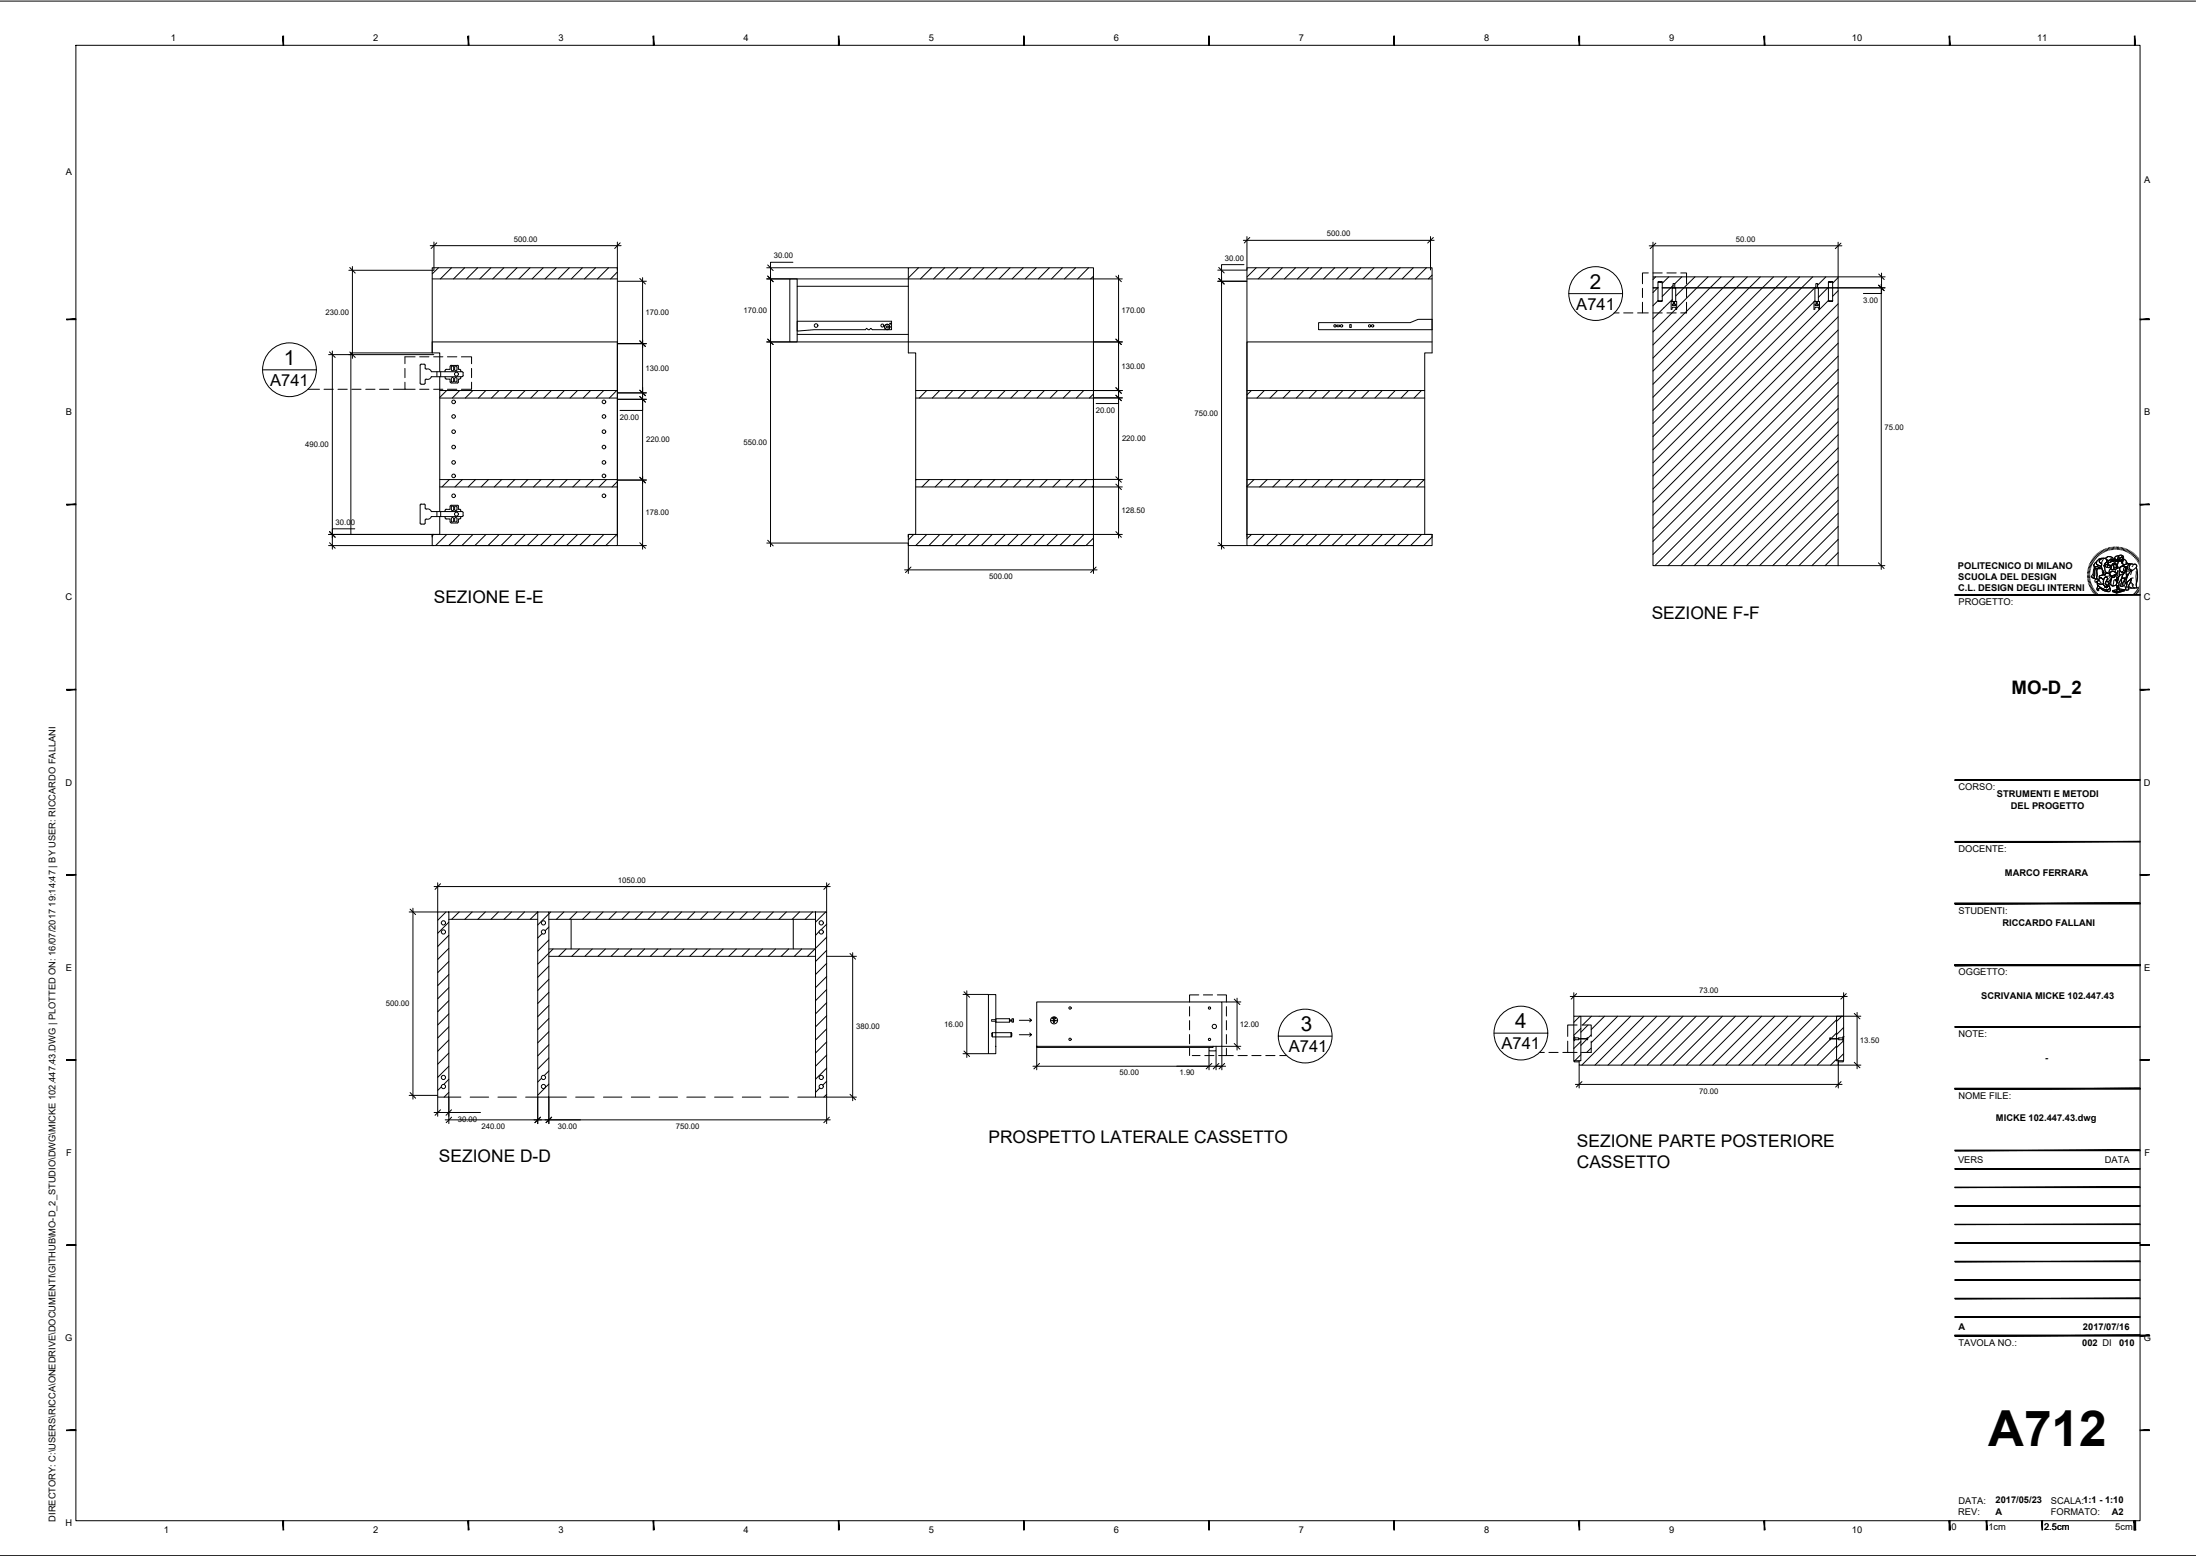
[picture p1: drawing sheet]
<svg xmlns="http://www.w3.org/2000/svg" width="594mm" height="420mm" viewBox="0 0 594 420" stroke-linecap="round" stroke-linejoin="round" font-family="sans-serif">
<!-- layer: trame -->
<g fill="none" stroke="#000" stroke-width=".27">
<path d="M118.4 72.3l-1.7 1.7M121.9 72.3l-3 3M125.5 72.3l-3 3M129 72.3l-3 3M132.5 72.3l-3 3M136.1 72.3l-3 3M139.6 72.3l-3 3M143.1 72.3l-3 3M146.7 72.3l-3 3M150.2 72.3l-3 3M153.8 72.3l-3.1 3M157.3 72.3l-3 3"/>
<path d="M160.8 72.3l-3 3M164.3 72.3l-3 3M166.7 73.4l-1.8 1.9M248 72.3l-2.7 2.8M251.5 72.3l-3 3M255.1 72.3l-3 3M258.6 72.3l-2.9 3M262.2 72.3l-3 3M265.7 72.3l-3 3M269.2 72.3l-3 3M272.8 72.3l-3 3M276.3 72.3l-3 3"/>
<path d="M279.8 72.3l-2.9 3M283.4 72.3l-3 3M286.9 72.3l-3 3M290.4 72.3l-3 3M294 72.3l-3 3M295.3 74.6l-.8 .7M339.2 72.3l-2.5 2.5M342.8 72.3l-3 3M346.3 72.3l-3 3M349.8 72.3l-3 3M353.4 72.3l-3 3M356.9 72.3l-3 3"/>
<path d="M360.4 72.3l-3 3M364 72.3l-3 3M367.5 72.3l-3 3M371.1 72.3l-3.1 3M374.6 72.3l-3 3M378.1 72.3l-3 3M381.6 72.3l-3 3M385.2 72.3l-3 3M386.7 74.3l-1 1M447.1 74.8l-.7 .7M447.7 77.6l-1.3 1.4M450.6 74.8l-1.7 1.7"/>
<path d="M451.8 77.1l-2.9 3M454.2 74.8l-2 1.8M457.7 74.8l-5.2 5.1M461.2 74.8l-14.8 14.8M464.8 74.8l-18.4 18.3M468.3 74.8l-21.9 21.9M471.8 74.8l-25.4 25.4M475.4 74.8l-29 29M478.9 74.8l-32.5 32.5M482.4 74.8l-36 36M486 74.8l-39.6 39.5M489.5 74.8l-43.1 43.1"/>
<path d="M490.3 77.5l-43.9 44M493.1 74.8l-2.3 2.2M493.7 77.6l-2.7 2.7M496.4 75l-1.5 1.5M496.4 78.5l-1.5 1.5M447.7 81.2l-1.3 1.4M451.6 80.9l-5.2 5.2M490.1 81.2l-43.7 43.8M493.7 81.2l-47.3 47.3M496.4 82l-50 50M496.4 85.6l-50 50M496.4 89.1l-50 50"/>
<path d="M496.4 92.7l-50 50M496.4 96.2l-50 50M496.4 99.7l-50 50M120.6 105.5l-1.9 1.8M124.1 105.5l-2 2M127.7 105.5l-2.1 2M131.2 105.5l-2 2M134.7 105.5l-2 2M138.3 105.5l-2 2M141.8 105.5l-2 2M145.3 105.5l-2 2M148.9 105.5l-2 2"/>
<path d="M152.4 105.5l-2 2M156 105.5l-2.1 2M159.5 105.5l-2 2M163 105.5l-2 2M166.5 105.5l-2 2M250.2 105.5l-2 2M253.7 105.5l-1.9 2M257.3 105.5l-2 2M260.8 105.5l-2 2M264.4 105.5l-2 2M267.9 105.5l-2 2M271.4 105.5l-1.9 2"/>
<path d="M275 105.5l-2 2M278.5 105.5l-2 2M282 105.5l-2 2M285.6 105.5l-2 2M289.1 105.5l-2 2M292.7 105.5l-2 2M295.3 106.4l-1.1 1.1M337.9 105.5l-1.2 1.1M341.4 105.5l-2 2M345 105.5l-2.1 2M348.5 105.5l-2 2M352 105.5l-1.9 2"/>
<path d="M355.6 105.5l-2 2M359.1 105.5l-2 2M362.6 105.5l-2 2M366.2 105.5l-2 2M369.7 105.5l-2 2M373.3 105.5l-2 2M376.8 105.5l-2 2M380.3 105.5l-2 2M383.8 105.5l-2 2M496.4 103.3l-49.5 49.4M496.4 106.8l-46 45.9M496.4 110.3l-42.5 42.4"/>
<path d="M496.4 113.9l-38.9 38.8M496.4 117.4l-35.4 35.3M121.3 129.5l-2 2M124.8 129.5l-1.9 2M128.4 129.5l-2 2M131.9 129.5l-2 2M135.5 129.5l-2 2M139 129.5l-2 2M142.5 129.5l-2 2M146.1 129.5l-2 2M149.6 129.5l-2 2M153.2 129.5l-2.1 2"/>
<path d="M156.7 129.5l-2 2M160.2 129.5l-2 2M163.7 129.5l-1.9 2M166.7 130l-1.4 1.5M247.4 129.5l-.1 .1M251 129.5l-2 2M254.5 129.5l-2 2M258 129.5l-2 2M261.6 129.5l-2 2M265.1 129.5l-2 2M268.6 129.5l-1.9 2M272.2 129.5l-2 2"/>
<path d="M275.7 129.5l-2 2M279.2 129.5l-2 2M282.8 129.5l-2 2M286.3 129.5l-2 2M289.9 129.5l-2 2M293.4 129.5l-2 2M295.3 131.1l-.4 .4M338.6 129.5l-1.9 1.9M342.2 129.5l-2.1 2M345.7 129.5l-2 2M349.2 129.5l-2 2M352.8 129.5l-2 2"/>
<path d="M356.3 129.5l-2 2M359.8 129.5l-2 2M363.4 129.5l-2 2M366.9 129.5l-2 2M370.5 129.5l-2.1 2M374 129.5l-2 2M377.5 129.5l-2 2M381 129.5l-1.9 2M384.6 129.5l-2 2M496.4 120.9l-31.8 31.8M496.4 124.5l-28.3 28.2M496.4 128l-24.8 24.7"/>
<path d="M496.4 131.5l-21.3 21.2M496.4 135.1l-17.7 17.6M496.4 138.6l-14.2 14.1M117.1 144.3l-.4 .4M120.6 144.3l-3 3M124.2 144.3l-3 3M127.7 144.3l-3 3M131.2 144.3l-3 3M134.8 144.3l-3 3M138.3 144.3l-3 3M141.9 144.3l-3 3M145.4 144.3l-3 3"/>
<path d="M148.9 144.3l-3 3M152.4 144.3l-3 3M156 144.3l-3 3M159.5 144.3l-3 3M163.1 144.3l-3 3M166.6 144.3l-3 3M246.7 144.3l-1.4 1.5M250.3 144.3l-3 3M253.8 144.3l-3 3M257.3 144.3l-3 3M260.9 144.3l-3 3M264.4 144.3l-3 3"/>
<path d="M267.9 144.3l-2.9 3M271.5 144.3l-3 3M275 144.3l-3 3M278.6 144.3l-3.1 3M282.1 144.3l-3 3M285.6 144.3l-3 3M289.2 144.3l-3 3M292.7 144.3l-3 3M295.3 145.3l-2.1 2M337.9 144.3l-1.2 1.2M341.5 144.3l-3 3M345 144.3l-3 3"/>
<path d="M348.5 144.3l-3 3M352.1 144.3l-3 3M355.6 144.3l-3 3M359.2 144.3l-3 3M362.7 144.3l-3 3M366.2 144.3l-3 3M369.7 144.3l-3 3M373.3 144.3l-3 3M376.8 144.3l-3 3M380.4 144.3l-3 3M383.9 144.3l-3 3M386.7 145l-2.3 2.3"/>
<path d="M496.4 142.2l-10.6 10.5M496.4 145.7l-7.1 7M496.4 149.2l-3.6 3.5M120.4 246.3l-2.2 2.2M121.2 249l-3 3M121.2 252.6l-3 3M121.2 256.1l-3 3M121.2 259.6l-3 3M124 246.3l-2 1.9M127.5 246.3l-2 1.9M131.1 246.3l-2.1 1.9M134.6 246.3l-2 1.9"/>
<path d="M138.1 246.3l-2 1.9M141.6 246.3l-1.9 1.9M145.2 246.3l-2 1.9M146.4 252.1l-1.2 1.2M148.2 250.3l-1 1M148.2 253.8l-3 3M148.7 246.3l-3.5 3.5M149.4 256.2l-4.2 4.2M152.3 246.3l-2.1 1.9M152.9 256.2l-2 2M155.8 246.3l-2 1.9M156.4 256.2l-2 2"/>
<path d="M159.3 246.3l-2 1.9M159.9 256.2l-2 2M162.9 246.3l-2 1.9M163.5 256.2l-2 2M166.4 246.3l-2 1.9M167 256.2l-2 2M169.9 246.3l-2 1.9M170.6 256.2l-2.1 2M173.5 246.3l-2 1.9M174.1 256.2l-2 2M177 246.3l-2 1.9M177.6 256.2l-2 2"/>
<path d="M180.6 246.3l-2 1.9M181.1 256.2l-1.9 2M184.1 246.3l-2 1.9M184.7 256.2l-2 2M187.6 246.3l-2 1.9M188.2 256.2l-2 2M191.1 246.3l-2 1.9M191.8 256.2l-2.1 2M194.7 246.3l-2 1.9M195.3 256.2l-2 2M198.2 246.3l-2 1.9M198.8 256.2l-2 2"/>
<path d="M201.8 246.3l-2 1.9M202.4 256.2l-2 2M205.3 246.3l-2 1.9M205.9 256.2l-2 2M208.8 246.3l-2 1.9M209.4 256.2l-2 2M212.3 246.3l-1.9 1.9M213 256.2l-2.1 2M215.9 246.3l-2 1.9M216.5 256.2l-2 2M219.4 246.3l-2 1.9M220 256.2l-1.9 2"/>
<path d="M221.1 251.6l-.9 1M223 246.3l-2.8 2.7M223.2 249.6l-1.5 1.5M223.2 253.1l-3 3M223.2 256.6l-3 3M121.2 263.1l-3 3M121.2 266.7l-3 3M121.2 270.2l-3 3M121.2 273.8l-3 3M121.2 277.3l-3 3M148.2 260.9l-3 3M148.2 264.5l-3 3"/>
<path d="M148.2 268l-3 3M148.2 271.5l-3 3M148.2 275l-3 3M148.2 278.6l-3 3M223.2 260.1l-3 3M223.2 263.7l-3 3M223.2 267.2l-3 3M223.2 270.8l-3 3M223.2 274.3l-3 3M223.2 277.8l-3 3M426.6 274.4l-1.6 1.7M426.9 277.7l-1.9 1.9"/>
<path d="M428.8 276.8l-1.9 1.9M429.7 279.4l-1 1M429.8 274.4l-2.4 2.4M433.3 274.4l-3.6 3.6M436.8 274.4l-7.1 7.2M440.4 274.4l-13.3 13.2M443.9 274.4l-13.2 13.2M447.4 274.4l-13.2 13.2M451 274.4l-13.2 13.2M454.5 274.4l-13.2 13.2M458 274.4l-13.2 13.2M461.6 274.4l-13.2 13.2"/>
<path d="M465.1 274.4l-13.2 13.2M468.6 274.4l-13.2 13.2M472.2 274.4l-13.2 13.2M475.7 274.4l-13.2 13.2M479.3 274.4l-13.3 13.2M482.8 274.4l-13.2 13.2M486.3 274.4l-13.2 13.2M489.8 274.4l-13.2 13.2M493.4 274.4l-13.2 13.2M495.9 275.4l-12.2 12.2M495.9 278.9l-1.3 1.4M497.4 274.4l-1.5 1.4"/>
<path d="M497.8 277.5l-1.9 1.9M119.2 293.5l-1 .9M121.2 280.8l-3 3M121.2 284.4l-3 3M121.2 287.9l-3 3M121.2 291.4l-1.4 1.5M121.2 295l-1.3 1.2M146.2 291.2l-1 1M147.1 293.9l-1.9 1.8M148.2 282.1l-3 3M148.2 285.7l-3 3M148.2 289.2l-1.3 1.2"/>
<path d="M148.2 292.7l-1 1.1M221.3 293.8l-1.1 1.2M223.2 281.3l-3 3.1M223.2 284.9l-3 3M223.2 288.4l-3 3M223.2 292l-1 1M223.2 295.5l-.7 .7M426.9 284.8l-1.8 1.8M426.9 281.3l-1.9 1.8M427 284.2l-.1 .2M428.5 280.6l-1.6 1.7M429.7 283l-1.2 1.2"/>
<path d="M494.1 280.8l-6.8 6.8M494.3 280.5l-.1 .1M495.9 282.4l-5.1 5.2M495.9 286l-1.6 1.6M497.8 281l-1.9 1.9M497.8 284.5l-1.9 1.9"/>
</g>
<!-- layer: 0 -->
<g fill="none" stroke="#000" stroke-width=".27">
<path d="M0 .3h592.9M94.4 72.2l1.5 1.5M117.9 65.6l-1.5 1.5M167.5 65.6l-1.5 1.5M172.8 75.2l1.5 1.5M207.3 74.5l1.5 1.6M207.3 71.5l1.5 1.6M301.3 74.5l1.5 1.6M329.1 75.2l1.5 1.5M329.1 72.2l1.5 1.5M337.5 64.1l-1.5 1.5M387.1 64.1l-1.6 1.5"/>
<path d="M447.1 65.7l-1.5 1.4M448.9 77.7h46M497.1 65.7l-1.5 1.4M507.2 77l1.6 1.5M507.3 74l1.5 1.5M507.3 77l1.5 1.5M89 95l1.5 1.5M94.4 95l1.5 1.5M172.8 92l1.5 1.6M207.3 91.6l1.5 1.4M301.3 91.6l1.5 1.4M172.8 105.4l1.5 1.4"/>
<path d="M172.8 107.1l1.5 1.5M301.3 104.7l1.5 1.5M301.3 106.7l1.5 1.5M172.8 128.9l1.5 1.5M301.3 128.7l1.5 1.5M301.3 130.7l1.5 1.5M89 143.6l1.5 1.5M89 146.6l1.5 1.4M116.7 144.3v.7M119 147.3h45.4M172.8 146.6l1.5 1.4M207.3 145.9l1.5 1.5"/>
<path d="M245.3 144.3v.7M246 153.1l-1.5 1.5M247.6 147.3h45.4M296 153.1l-1.5 1.5M301.3 143.6l1.5 1.5M329.1 146.6l1.5 1.4M339 147.3h45.4M386.7 144.3v.7M507.2 152l1.6 1.5M119 238.6l-1.5 1.6M223.9 238.6l-1.4 1.6M110.7 245.5l1.5 1.5"/>
<path d="M229.5 257.5l1.5 1.5M260.3 267.8l1.5 1.5M333.3 269.8l1.5 1.5M425.7 268.3l-1.4 1.5M498.6 268.3l-1.5 1.5M500.7 273.6l1.5 1.5M110.7 295l1.5 1.5M119 299.7l-1.5 1.5M121.9 299.7l-1.5 1.5M229.5 295.5l1.5 1.5M260.3 283.8l1.5 1.5M280.7 287.1l-1.5 1.5"/>
<path d="M327.2 287.1l-1.5 1.5M329.1 287.1l-1.5 1.5M330.7 287.1l-1.5 1.5M333.3 281.8l1.5 1.5M427.2 292.1l-1.5 1.4M497.2 292.1l-1.5 1.4M500.7 286.9l1.5 1.4M122 301.7l-1.5 1.4M146 301.7l-1.6 1.4M149 301.7l-1.6 1.4M223.9 301.7l-1.4 1.4M0 420.1h592.9"/>
</g>
<!-- layer: linee sezioni -->
<g fill="none" stroke="#000" stroke-width=".27">
<path d="M116.7 75.3h50M245.3 75.3h50M336.7 75.3h50M448.9 77.7h47.5v-2.9h-50v2.9h1.3h-1.3v75h50v-75h-1.5M245.3 92.3h50v55h-50v-3h50M386.7 92.3h-50v55h50v-3h-50M118.7 105.5h48M118.7 107.5h48M247.3 105.5h48M247.3 107.5h48M336.7 105.5h48M336.7 107.5h48"/>
<path d="M118.7 129.5h48M118.7 131.5h48M247.3 129.5h48M247.3 131.5h48M336.7 129.5h48M336.7 131.5h48M166.7 144.3h-50v3h50v-55h-50v3v-23h50v72.7M245.3 144.3h2v-49h-2v-23h50v72.7M386.7 144.3h-2v-49h2v-23h-50v72.7M118.2 246.3h3v49.9h-3zM121.2 246.3h24M121.2 248.2h24"/>
<path d="M145.2 246.3h3v49.9h-3zM148.2 246.3h72M148.2 248.2h72M148.2 256.2h72M148.2 258.2h72M154.2 248.2v8M214.2 248.2v8M220.2 246.3h3v49.9h-3zM426.9 274.4h69.5M425.1 286.4v.3h1.3M426.4 286.4v1.2h70v-1.2v1.2M426.9 280.5v-6.1h-1.9v12h1.9v-5.9"/>
<path d="M495.9 280.5v-6.1h1.9v12h-1.9v-5.9M497.8 286.4v.3h-1.4"/>
<circle cx="122.5" cy="112.5" r=".49"/>
<circle cx="122.5" cy="108.5" r=".49"/>
<circle cx="122.5" cy="116.6" r=".49"/>
<circle cx="163.1" cy="112.5" r=".49"/>
<circle cx="163.1" cy="116.6" r=".49"/>
<circle cx="163.1" cy="108.5" r=".49"/>
<circle cx="122.5" cy="124.9" r=".49"/>
<circle cx="122.5" cy="128.5" r=".49"/>
<circle cx="122.5" cy="120.7" r=".49"/>
<circle cx="122.5" cy="133.9" r=".49"/>
<circle cx="163.1" cy="120.7" r=".49"/>
<circle cx="163.1" cy="128.5" r=".49"/>
<circle cx="163.1" cy="133.9" r=".49"/>
<circle cx="163.1" cy="124.9" r=".49"/>
<circle cx="119.7" cy="251.7" r=".57"/>
<circle cx="119.7" cy="249.2" r=".57"/>
<circle cx="146.7" cy="249.2" r=".57"/>
<circle cx="146.7" cy="251.7" r=".57"/>
<circle cx="221.8" cy="249.2" r=".57"/>
<circle cx="221.8" cy="251.7" r=".57"/>
<circle cx="119.7" cy="290.9" r=".57"/>
<circle cx="119.7" cy="293.4" r=".57"/>
<circle cx="146.7" cy="293.4" r=".57"/>
<circle cx="146.7" cy="290.9" r=".57"/>
<circle cx="221.8" cy="293.4" r=".57"/>
<circle cx="221.8" cy="290.9" r=".57"/>
</g>
<!-- layer: linee prospetti -->
<g fill="none" stroke="#000" stroke-width=".27">
<path d="M215.3 77.3v-2h-2v17h2v-2M245.3 77.3h-30v13h30M118.7 100.4v-5.1h-24v49h24v-4.8M118.7 101.7v36.4M266.9 268.6h2v15.9h-2zM280 270.6h49.9v11.9h-49.9zM280 282.5v.3h46.5M327.6 282.5v.3h-1.1v1h1.9v-1.3"/>
<circle cx="288.9" cy="272.2" r=".32"/>
<circle cx="326.6" cy="272.2" r=".31"/>
<circle cx="327.9" cy="277.2" r=".58"/>
<circle cx="288.9" cy="280.6" r=".32"/>
<circle cx="326.6" cy="280.7" r=".3"/>
</g>
<!-- layer: dettagli -->
<g fill="none" stroke="#000" stroke-width=".27">
<path d="M447.7 76.2h1.2v5h-1.2zM447.8 76.1l.9-.1-1 .2M448.7 76.1l.2 .1M451.6 77.7h.9v3.7h-.9zM451.8 77.7v-1.1h.4v1.1M490.1 77.7h.9v3.7h-.9zM490.3 77.7v-1.1h.5v1.1M493.7 76.2h1.2v5h-1.2zM493.8 76.1l-.1 .1M493.9 76l.8 .1zM493.9 76.1h.1M494.8 76.1l.1 .1"/>
<path d="M113.5 98.6v4.9M113.7 98.3l1 .1 .1 .2M113.7 98.3l-.2 .3M114.8 98.6v.8M114.8 99.4l.2 .2 .9 .1 .6 .6M120.2 100v.4M120.5 99.7l-.3 .3M121.5 98.9v.8h-1.1M121.8 98.7h1.7M121.9 98.6l-.3 .3M121.9 99.1v.8l.3 .2 .3-.2v-.8M121.9 99.1l.3-.3 .3 .3"/>
<path d="M122.8 99.1v.8l.3 .2 .3-.2v-.8M122.8 99.1l.3-.3 .3 .3M123.5 98.6l.3 .2v.9l.5 .1 .1 .6 .6 .1 .1 1M215.3 86.7h25.4v2.3h-5.2l-.3-.4-.4 .4h-.4l-.4-.4-.3 .4h-13.9l-4.5 .4zM356.1 87.1h24.7l2.1-.9h3.8v2.8h-30.6zM361 87.8h.6M361 88.2h.6M361.1 87.8v.4M361.6 87.8v.4M364.5 87.7h.4M364.5 87.8v.5l.2 .1 .2-.1v-.5M447.7 81.2l.2 .2h.8l-.9-.1"/>
<path d="M448.7 81.3h.1M448.9 81.2l-.1 .1M451.3 81.4h1.5v2.1h-.3v-.5h-1v.5h-.2zM451.6 81.4l.3 .1v.6h.3v-.6l.3-.1M451.9 82.1h-.3v.4h.9v-.4h-.3M489.8 81.4h1.5v2.1h-.2v-.5h-1v.5h-.3zM490.1 81.4l.3 .1v.6h.3v-.6l.3-.1M490.4 82.1h-.3v.4h.9v-.4h-.3M493.7 81.2l.1 .1M493.9 81.3l.8 .1zM493.9 81.3h.1M494.9 81.2l-.1 .1"/>
<path d="M113.5 103.5l.2 .2M113.7 103.8h.8M114.8 103.5l-.3 .2M114.8 102.7v.8M115.1 102.4l-.3 .2M116.5 101.7h7.9M116.5 100.4h7.9M116.5 101.7l-.6 .6-.8 .1M118 100.4v1.3M119 100.4v1.3M120.2 101.7v.4M120.2 102.1l.3 .3h1v.8"/>
<path d="M121.6 103.1l.3 .3M121.8 103.4h1.7M121.9 103v-.8l.3-.3 .3 .3v.8M121.9 102.9l.3 .3 .3-.3M122.8 103v-.8l.3-.3 .3 .3v.8M122.8 102.9l.3 .3 .3-.3M124.8 101.7h-.4v.5l-.6 .2v.8l-.3 .2M125.1 101.4l-.3 .3M113.7 136.1h.8M113.7 136.1l-.2 .3v4.9M114.5 136.1l.3 .3 .1 .9 1 .2 .6 .7M116.5 139.5h7.9"/>
<path d="M116.5 138.1h7.9M116.5 139.5l-.6 .6-.9 .1-.2 .2M118 138.1v1.4M119 138.1v1.4M120.2 137.8v.3M120.2 139.5v.4M120.2 139.9l.3 .2h1v.8M120.5 137.5l-.3 .3M121.5 136.7v.8h-1.1M121.8 136.4l1.9 .1 .1 1h.5l.1 .6 .5 .1 .2 .2M121.9 136.4l-.3 .3M121.9 136.8l.4-.1 .2 .2-.2 .9-.4-.1z"/>
<path d="M121.9 139.9l.4-.1 .2 .2-.2 .9-.4-.2zM122.8 136.8l.4-.1 .2 .2-.2 .9-.4-.1zM122.8 139.9l.4-.1 .2 .2-.2 .9-.4-.2zM124.8 139.5h-.4l-.1 .6h-.5v.8M125.1 139.2l-.3 .3M125.1 138.4v.9M113.5 141.3l.2 .2M114.8 141.3l-.1 .2h-1M114.8 140.5v.8M121.6 140.9l.3 .3M121.8 141.2h1.7M123.8 140.9l-.3 .3"/>
<path d="M267.8 275.6l.1 .2M267.8 279.7l.1 .1M267.8 279.1l.1-.1v.2M267.8 279.3v.2M267.9 275.3l-.1 .2M267.9 279.7l.1 .3M267.9 279.3v.3M268 278.8l-.1 .2M268 279.9l.2 .1M268 275.3h.3M268 275.8h.3M268 279.1v.3"/>
<path d="M268 279.5v.2M268.2 278.8l-.2 .2M268.4 280h.2M268.4 278.8h.2M268.4 275.3h.2M268.4 275.8h.2M268.7 278.8h4.3v1.2h-4.3M268.8 275.3h.1M268.8 275.8h.1M268.9 275.1h3.7v.9h-3.7zM272.6 275.1l.1 .3h.6v.3h-.6l-.1 .3M273 278.8l.1 .1"/>
<path d="M273.1 279.8l.1-.8-.1 1M273.1 278.9v.1M273.3 275.4v-.3h.4v.9h-.4v-.3M278 275l.6 .5h-3.3M278 278.9l.6 .5h-3.3M278.6 275.5l-.6 .4M278.6 279.4l-.6 .4M284.1 275h.1M284.4 275.5h-.4l.4 .1M284.5 275.5v-.5h.2l.1 .5h.4l-.5 .1v.6h-.2v-.6M285 274.9h-.7M285 274.9l-.1 .1"/>
<path d="M285.1 274.9l-.5-.2-.5 .2M425.1 279.9l.2 .6-.2 .5zM497.7 280h.1M497.7 279.9v1.1l-.1-.5zM425.2 280.2h1.1v.6h-1.1M426.3 280.5h2.3M428.6 280.2l.1 .6zM494.1 280.2l.1 .6zM494.2 280.5h2.3M497.6 280.2h-1.1v.6h1.1"/>
<circle cx="220.4" cy="87.9" r=".49"/>
<circle cx="238.3" cy="87.9" r=".4"/>
<circle cx="239.6" cy="88.3" r=".74"/>
<circle cx="239.6" cy="88.3" r=".7"/>
<circle cx="239.6" cy="88.3" r=".28"/>
<circle cx="240.4" cy="87.4" r=".15"/>
<circle cx="360.5" cy="88" r=".32"/>
<circle cx="362.3" cy="88" r=".32"/>
<circle cx="369.8" cy="88" r=".32"/>
<circle cx="370.6" cy="88" r=".32"/>
<circle cx="123.3" cy="101" r=".53"/>
<circle cx="123.3" cy="138.8" r=".53"/>
<circle cx="284.6" cy="275.5" r=".95"/>
</g>
<!-- layer: A-ANNO-SYMB -->
<g fill="none" stroke="#000" stroke-width=".27">
<path d="M423.6 79.3h14.5M443.5 77.9v2.4M445.1 73.7h-1.6v2.9M446.4 73.7h2.5M450.1 73.7h2.5M453.9 73.7h1.5v2.9M455.4 77.9v2.4M70.9 99.9h14.5M109.3 99.5v2.5M112.1 96.4h-2.8v1.8M113.3 96.4h2.5M117.1 96.4h2.5"/>
<path d="M120.8 96.4h2.6M124.6 96.4h2.7v1.8M127.3 99.5v2.5M435.9 84.5h1.3M438.4 84.5h2.5M442.2 84.5h1.3M443.5 81.6v2.9h1.6M446.4 84.5h2.5M450.1 84.5h2.5M455.4 81.6v2.9h-1.5M83.2 105.1h3.1M87.5 105.1h2.5"/>
<path d="M91.3 105.1h2.5M95 105.1h2.5M98.8 105.1h2.5M102.5 105.1h2.5M106.3 105.1h3M109.3 103.2v1.9h2.8M113.3 105.1h2.5M117.1 105.1h2.5M120.8 105.1h2.6M127.3 103.2v1.9h-2.7M321.2 271.8v2.6M321.2 275.6v2.5"/>
<path d="M321.2 279.4v2.5M323.7 268.6h-2.5v2M325 268.6h2.4M328.7 268.6h2.5v2M331.2 271.8v2.6M331.2 275.6v2.5M331.2 279.4v2.5M345.2 279.8h14.5M403.4 279h14.5M425.9 276.8h-2.6v3.1M427.1 276.8h2.6v3.1M321.2 283.1v1.9"/>
<path d="M321.9 285h2.2M325.3 285h2.5M331.2 283.1v1.9h-2.1M331.2 285h1.8M334.3 285h2.5M338 285h2.5M341.8 285h2.5M345.6 285h1.8M415.7 284.2h1.3M418.3 284.2h2.5M422 284.2h1.3M423.3 281.1v3.1h2.6"/>
<path d="M429.7 281.1v3.1h-2.6"/>
<circle cx="430.9" cy="79.3" r="7.3"/>
<circle cx="78.2" cy="99.8" r="7.3"/>
<circle cx="352.4" cy="279.8" r="7.3"/>
<circle cx="410.7" cy="279" r="7.3"/>
</g>
<!-- layer: quote -->
<g fill="none" stroke="#000" stroke-width=".27">
<path d="M94.2 73h22.9M95.2 72v24.8M116.2 66.3h51.5M117.2 65.4v7.5M166.7 65.4v7.5M166.8 75.9h7.7M173.5 75v73.3M207.1 75.3h38.1M207.1 72.3h38.1M208.1 74.3v73.3M214.1 70.8h-6v5.5M295.3 75.3h7.8"/>
<path d="M302 74.3v71M328.8 75.9h7.9M328.8 72.9h7.9M329.9 75v73.3M335.7 64.9h51.6M335.9 71.5h-6v5.5M336.7 63.9v9M386.3 63.9v9M445.3 66.4h52.1M446.4 65.4v9.3M496.4 65.4v9.3M496.4 77.7h12.7"/>
<path d="M496.4 74.8h12.7M508 76.8v77M508.1 73.7v5.5h-4.9M88.7 95.8h28.4M89.7 94.8v50.5M166.8 92.8h7.7M207.1 92.3h38.1M295.3 92.3h7.8M166.8 106.1h7.7M166.8 107.8h7.7M173.5 107.8v3h-6.1M295.3 105.5h7.8"/>
<path d="M295.3 107.4h7.8M302 104.5v4.5h-6M166.8 129.6h7.7M295.3 129.5h7.8M295.3 131.5h7.8M88.7 144.3h28.4M88.7 147.3h28.4M95.8 142.8h-6.1v5.5M166.8 147.3h7.7M207.1 146.6h38.1M244.3 153.9h51.9M245.3 146.7v8.2"/>
<path d="M295.3 146.7v8.2M295.3 144.3h7.8M328.8 147.3h7.9M496.4 152.7h12.6M117.2 239.4h107M118.2 238.4v7.8M223.2 238.4v7.8M110.5 246.3h7.7M111.5 245.2v51.6M223.2 258.2h8.1M230.3 257.3v39.9M260.1 268.5h6.7"/>
<path d="M261.1 267.5v18M330 270.6h5.1M334.1 269.5v14M424 269.1h74.8M425 268.1v6.2M496.5 274.4h6M497.8 268.1v6.2M501.5 273.4v15.2M110.5 295.8h7.7M118.2 296.3v5.1M121.2 296.2h3.3M121.2 296.3v7.1"/>
<path d="M127 296.2h5M134.5 296.2h4.9M141.9 296.2h3.3M145.2 296.3v7.1M148.2 296.2h4.8M148.2 296.3v7.1M155.4 296.2h5M162.9 296.2h5M170.5 296.2h5M178 296.2h5M185.5 296.2h5M193 296.2h5"/>
<path d="M200.4 296.2h5M207.9 296.2h5M215.4 296.2h4.8M223.2 296.3v7.1M223.3 296.2h8M260.1 284.5h6.7M278.9 287.9h52.1M280 282.6v6.3M326.5 283.8v5.1M328.4 283.8v5.1M329.9 282.6v6.3M330 282.5h5.1"/>
<path d="M425.4 292.8h72M426.4 287.7v6.1M496.4 287.7v6.1M496.5 287.6h6M117.2 300.4h12.6M120.2 302.4h26M144.2 302.4h12.6M147.2 302.4h77"/>
</g>
<!-- layer: G-ANNO-LOGO -->
<g fill="none" stroke="#000" stroke-width=".27">
<path d="M563.7 154.6h.6M563.7 154.9l.6 .1M563.7 155.3h.6M563.7 154.2l.7 .1M563.8 153.9l.6 .1M563.9 153.5l.6 .2M564 153.2l.6 .2M564 152.9l.7 .2M564.2 152.5l.6 .3M564.3 152.2l.6 .3M564.3 155.6l-.6 .1M564.3 156h-.6"/>
<path d="M564.4 156.3l-.7 .1M564.4 156.6l-.6 .1M564.5 151.8l.6 .4M564.5 156.9l-.7 .2M564.6 157.2l-.7 .2M564.6 151.6l.6 .3M564.7 157.6l-.7 .2M564.8 157.9l-.6 .2M564.8 151.3l.6 .3M564.9 158.2l-.6 .2M565 151l.6 .3M565.1 158.5l-.6 .3"/>
<path d="M565.2 158.8l-.6 .3M565.2 150.7l.6 .4M565.4 159l-.6 .4M565.4 150.4l.6 .4M565.5 153h.7a.8 .8 0 0 0 1.3-.1l.1 .6h-1a.84 .84 0 0 1-1.1-.5zM565.6 153v.4M565.6 159.3l-.6 .4M565.7 150.1l.5 .5M565.7 153.5l-.3 .5v1.3l-.4 .7 .4 .2M565.7 159.6l-.5 .4M565.9 151.8l.3-.1-.1 .4a.82 .82 0 0 0 1 .7l.3 .1-.6 .3-.4-.2-.5 .1a.49 .49 0 0 1-.5-.4 .49 .49 0 0 1 .3-.6zM565.9 153.5h.5l-.2 .5v2.3l-.8-.2z"/>
<path d="M566 153.5l-.3 .6v1.3l-.3 .7 .7 .2M566 149.9l.4 .4M566 159.8l-.6 .4M566.2 151.7l-.5 .4a.48 .48 0 0 0-.3 .6 .48 .48 0 0 0 .5 .4l.5-.1 .4 .2 .6-.3M566.2 157.1l.2 .4 .4 .2 1.2-.1M566.2 149.6l.5 .5M566.3 153.6l1.3-.1 .6 1.1-.1 .6-.5 .1a.56 .56 0 0 0-.6 .2 .56 .56 0 0 0 0 .7l-.2 .2a.46 .46 0 0 1-.6-.1 .46 .46 0 0 1 0-.6zM566.3 157.4l.8 .3 .9-.1 .1 .4 .4 .4-.1 .2 .2-.2 .2 .4-.1-.6 .3 .4-.1-.4 .4 .1-.3-.4a.45 .45 0 0 1-.5-.2 .45 .45 0 0 1 .1-.5l.2-.3a.53 .53 0 0 1 .5 .6l.4 1a.93 .93 0 0 1-.6 .8 .93 .93 0 0 1-1-.2l-1.6-1zM566.3 157.4l.1 .6 .8 .7 1.9 .8M566.4 153.5l-.2 .4 .1 2.4M566.5 158.1l2 1.2a.84 .84 0 0 0 1.2-.6 .66 .66 0 0 1 0 .9 .66 .66 0 0 1-.9 .1l-1-.4a.7 .7 0 0 0-1.3-.2l.3 .2-.4 .2a.9 .9 0 0 1 .1-1.3zM566.5 149.4l.4 .5"/>
<path d="M566.5 158.1l-.1 .3a.71 .71 0 0 0 .2 1.1v-.2a.49 .49 0 0 1 .5-.5 .49 .49 0 0 1 .5 .4l.9 .4a.99 .99 0 0 0 1.4-.2l-.2-.7M566.7 156.5a.53 .53 0 0 0-.8-.1 .53 .53 0 0 0 .1 .8 .73 .73 0 0 1 .7-.4 .73 .73 0 0 1 .7 .6M566.8 151l1.4-.3a.87 .87 0 0 0-1 .3 .87 .87 0 0 0-.1 .9l.4 .2v.5l-.1 .3-.4-.1a.79 .79 0 0 1-.9-.8l.2-.5zM566.8 149.2l.4 .5M566.8 156.3l.6-.3 .7 .6-.1 1-.9 .1-.8-.3-.1-.3 .6-.3zM566.9 155.5l1.2-.3h.4a.41 .41 0 0 1 .1-.4 .41 .41 0 0 1 .5 0l.5 .1 .2 .3a.91 .91 0 0 1 0 1.5 .57 .57 0 0 1-1 .1l.1-.2a.46 .46 0 0 0 .1-.7 .46 .46 0 0 0-.8 .2l-.2 .5-.6-.6h-.4zM567.1 151.2a1.04 1.04 0 0 1 1-.5 1.04 1.04 0 0 1 .8 .8l-.3 .5a1.03 1.03 0 0 0-.2 1.5 1.19 1.19 0 0 0 .7 1.3h-.1a.44 .44 0 0 0-.5 .5l-.4-.2 .1-.5-.6-.9-.1-1.6h-.2l-.4-.4zM567.1 149l.3 .5M567.3 155.9l.7 .7M567.3 156l-.5 .3v.5M567.4 148.8l.3 .6M567.6 153.5l-2-.1-.2 .3-.2 1.2-.5 .7 .2 .4"/>
<path d="M567.6 148.6l.4 .6M567.7 153.8l.2 1.4M567.9 151.1l-.3 .7-.1 1.3 .7 1.5-.1 .5 .4 .1a.41 .41 0 0 1 .1-.4 .41 .41 0 0 1 .5 0l-.1-.1a.96 .96 0 0 1-.6-1.3 1.3 1.3 0 0 1 .4-1.7 .92 .92 0 0 0-.3-.9 .92 .92 0 0 0-1-.1l-.7 .3-.5 .5-.2 .6a.82 .82 0 0 0 1 .7l.3 .1M568 148.4l.3 .7M568.1 155.2l-.4 .1a.59 .59 0 0 0-.8 .7l.2 .1M568.2 150.7a.87 .87 0 0 0-1 .3 .87 .87 0 0 0-.1 .9l.4 .2M568.2 156.1a.5 .5 0 0 1 .6-.2 .5 .5 0 0 1 .3 .6l-.5 .8a.53 .53 0 0 0 .4 .7l.3 .3-.4-.1 .1 .4-.3-.4 .1 .6-.2-.4-.2 .2v-.3l-.3-.3-.1-1.2zM568.2 156.1a.5 .5 0 0 1 .6-.2 .5 .5 0 0 1 .3 .6h-.2l-.4 1 .8 .8-.4-.1 .1 .4-.3-.4 .1 .6-.2-.4-.2 .2 .1-.2-.4-.4-.1-1.2zM568.3 148.3l.3 .6M568.4 152.2l1-.5-.1 .6-1.1 .5zM568.5 152.6l.8-.2 .2 .1-.4 .3 .2 .4a.58 .58 0 0 1-.8-.6zM568.5 152.6a.58 .58 0 0 0 .8 .6"/>
<path d="M568.6 150.8l.7-.5 .9 .2a.33 .33 0 0 1 .4 .2 .33 .33 0 0 1-.2 .4l-.4-.2-.5 .4-.6-.1M568.6 148.2l.3 .6M568.7 150.6l.6-.3 1.1 .3a.28 .28 0 0 1 .3 .3 .28 .28 0 0 1-.3 .2l-.4-.2-.4 .4h-.4l-.6-.5zM568.9 151.1l.7 .2 .5-.4 .3 .2-.2 .6-.4 .2-.4-.2-.6 .1zM569 148l.2 .7M569.1 154.7l.5 .2 .4 .5a.76 .76 0 0 1-.2 1.3M569.2 157.1l.5 1.4a.76 .76 0 0 1-1 .8M569.2 152.4l.3 .2M569.3 152.6l.7 .1-.2 .1a.38 .38 0 0 1-.2 .5 .38 .38 0 0 1-.5-.2 .38 .38 0 0 1 .2-.5zM569.3 152.1v.2l-1.1 .5M569.3 155.6l-.8 .2M569.3 147.9l.2 .7"/>
<path d="M569.4 151.7l-.4 .5M569.5 155.3l.7 .4M569.6 152.6a.34 .34 0 0 0-.5 .3 .34 .34 0 0 0 .4 .4 .34 .34 0 0 0 .3-.5l.2-.1h-.6M569.6 155.7a.69 .69 0 0 1 .2 1 .69 .69 0 0 1-1 .2M569.6 154.7l.7-.5 1 .3 .1 .3a.26 .26 0 0 1 .2 .4 .26 .26 0 0 1-.5 0l-.3 .1a.54 .54 0 0 1-.6 .4 .54 .54 0 0 1-.4-.5zM569.7 154.9v-.2l.6-.5 1.1 .4a.31 .31 0 0 1 .2 .4 .31 .31 0 0 1-.4 .2l-1.1 .4 .6 .4 .4-.3 .1-.5a.28 .28 0 0 0 .4-.2 .28 .28 0 0 0-.2-.3l-.2-.2-1-.2-.5 .7-.2-.1v-.5l.5-.9 .2 .3h1.1l.2-.3 .3-.1v-.4l.6 .2-.1 .5a.83 .83 0 0 1 0 1.1 .8 .8 0 0 1-.2 1.1l-.5 .2-.2 .5h-.3l.3 .2h.3l-.1 .4 .2-.3-.1 .4a.85 .85 0 0 1-1 .9h-.4l-.7-.6 .5-.8 .1-.9M569.7 157.6l.8 .6M569.7 147.8l.1 .7M569.8 151.6l.1 .1M570 153.5l-.4 .5-.1 .9M570 151.3l.1 .1M570 157v.9"/>
<path d="M570 147.8l.1 .7M570 151.3v.1M570.1 155.6l1.1-.4-.1 .5-.4 .3zM570.1 156.4l-.3 1-.4 .4M570.3 152.4l.3-.3h.6l.6 .9a.26 .26 0 0 1 .1 .4 .26 .26 0 0 1-.4 .1 .26 .26 0 0 1 0-.4l.1-.1-.2-.5a.44 .44 0 0 0-.7-.3 .44 .44 0 0 0 0 .8 .48 .48 0 0 1 0 .8 .48 .48 0 0 1-.7-.5l.2-.1zM570.4 151.5l.7-.2a.26 .26 0 0 1 .3 .3 .26 .26 0 0 1-.3 .2zM570.4 147.7v.7M570.4 151.1l-.2 .6-.4 .2-.4-.2-.6 .1M570.5 159.5l2-.5 1.2 .3-2.1 .6zM570.5 159.5l1.1 .4v.2l-1.1-.3zM570.7 152.3a.76 .76 0 0 1 .8 .3 .76 .76 0 0 1 0 .9l-.2 .3h-.5zM570.7 147.7l.1 .7"/>
<path d="M570.8 151.3l.2-.4 .4 .1 .3 .5-.3 .1M570.8 151h.6l.2 .6h-.2l-.2-.3h-.4zM570.8 156.7l-.3 1.5 1-.2M570.8 155.7l.1 .1M570.9 155.4l.1 .1M570.9 155.7h.1M570.9 155.4v.1M571 152.5h.1M571.1 152.4l-.2 .2M571.1 147.7v.6M571.1 156.6h.3l.2-.5 .5-.2-.5 1.3 .1-.4h-.3zM571.2 151.4l-.5-.1-.3 .2h.3a.36 .36 0 0 0 .4 .3 .36 .36 0 0 0 .3-.4l-.2-.1v.2"/>
<path d="M571.2 153.8v.7M571.2 155.2l-.1 .5a.5 .5 0 0 1-.8 0h-.1M571.3 152.3l.2 .3-.1 .1M571.4 152.5v-.1a.45 .45 0 0 0-.7-.2 .45 .45 0 0 0 0 .8 .47 .47 0 0 1 .2 .6 .47 .47 0 0 1-.6 .1 .47 .47 0 0 1-.2-.6l.3-.8 .7-.2 .5 .4 .2 .5a.25 .25 0 0 1 0 .5 .25 .25 0 0 1-.4-.3M571.5 147.7l-.1 .6M571.5 152.8l-.2 .1M571.5 152.6a.42 .42 0 0 1-.1 .6 .42 .42 0 0 1-.6-.1M571.5 153.5l-.1 .2-.6 .1M571.6 159.9l2.1-.6-.1 .3-2 .5zM571.6 159.9v.2M571.6 151.5l.2-.1 .1 .3-.2 1M571.7 156h.1"/>
<path d="M571.7 156.6l-.1 .6 .2-.3M571.8 153l-.1-.4a.96 .96 0 0 0 .1-1.2l-.2 .1-.4-.5a.47 .47 0 0 1-.1-.6 .47 .47 0 0 1 .6-.2 .28 .28 0 0 1 .4 .1 .28 .28 0 0 1-.2 .4l.1 1 .2-.1v-.5a.42 .42 0 0 0 .3 .4 .42 .42 0 0 0 .5-.2l-.1 .7 .3-.1 .3 .7-1.1 .6M571.8 151v.5M571.8 147.7v.7M571.8 156.4l-.1 .2v-.2M571.8 154.1l-.1 1.3M571.8 153.3l.5 .2M572 158.1l.1 .1 .2 .9-.3-.6-.4 .7zM572 155.2l-.4 .3v.5M572.1 155.9l-.5 .2-.2 .5h-.3l.3 .2h.3M572.1 154.1l-.4 .9M572.1 147.7v.7"/>
<path d="M572.2 150.2l-.3-.1a.8 .8 0 0 0-.9 .8M572.3 150l.4-.1a.99 .99 0 0 1 .6 1.5l-.4 .7 .3-1.3-.2-.4-.2 .2a.72 .72 0 0 0-.6 1l-.2 .1-.1-.9zM572.3 151.1l.2 .4 .5-.2M572.3 150l.4-.1a.99 .99 0 0 1 .6 1.5l-.4 .7 .3-1.2a.31 .31 0 0 0-.1-.4 .31 .31 0 0 0-.4 .1l-.3 .1-.2 .9-.2 .1-.1-.9zM572.4 153.2l.2-.1a1.34 1.34 0 0 1 1.6-.1 .83 .83 0 0 1-.4 1.4l-.2 .2a.5 .5 0 0 1-.8-.2l-.4-.4zM572.4 150.7l.6-.3 .2 .5-.2 .4a.45 .45 0 0 1-.7 0 .45 .45 0 0 1 .1-.6zM572.4 155.2l.9-.1-.7 1.6a1.36 1.36 0 0 0-.4 1.4h-.2l-.3 .6-.2-.9zM572.4 150.9l.2 .1M572.4 155.2l-.9 2.6 .2 .9-.1 .9 .4-1.1 .3 .9-.2-1.4-.4 .7M572.5 151h.1M572.5 151.3l.1 .1M572.5 154.3l-.2 .4v.5l1.1-.1 .4-.6"/>
<path d="M572.5 147.8l-.1 .6M572.6 151.2v.1M572.9 151l.2 .1M572.9 147.8l-.2 .7M572.9 156.2l.7-.1a1.3 1.3 0 0 1-.4 1.3v.3a.35 .35 0 0 1 0 .5 .35 .35 0 0 1-.5 .1 .35 .35 0 0 1 0-.5zM572.9 151.1h.1M573.2 151.9l.3 .6M573.2 147.9l-.2 .6M573.2 154.3v.1M573.2 152.7l1-.4 .9-.1-.7 1zM573.3 155.1l-.7 1.6a1.36 1.36 0 0 0-.4 1.4l-.1 .1M573.4 150.9a1.27 1.27 0 0 1 .9 1.1l.2 .2-.2 .1a.58 .58 0 0 1-1 .1l-.1-.5z"/>
<path d="M573.4 154.3h-.3M573.4 150.9l.6 .4 .3 .6M573.4 154.6h-.1M573.5 148l-.1 .7M573.6 159.3v.3l-2 .5-1.1-.3v-.3l1.1 .4 2-.6a6.1 6.1 0 0 0-3.1 .2M573.7 156.1l-.5 1.6a.35 .35 0 0 1 0 .5 .35 .35 0 0 1-.5 .1 .35 .35 0 0 1 0-.5l.2-1.6M573.9 154.3l.4-.1-.2 1.8-1.2 .2 .3-1.1zM573.9 148.1l-.2 .7M574 154l-.1 .3M574 153l.3 .1 .2 .3M574 151.8l.5 .4M574.1 156.1l-1.2 .1"/>
<path d="M574.1 157.4l-.1 .2 .3 .3M574.2 148.3l-.2 .6M574.3 154.2l-.3 2.3a1.75 1.75 0 0 0-.1 2.1l.1 .1M574.4 157.2l1.1-1-.4 1.3a1.27 1.27 0 0 0-.3 1.7l-.1 .1a.42 .42 0 0 1-.5 .1 .42 .42 0 0 1-.2-.6zM574.4 153.2a1.09 1.09 0 0 1 1-1l.7 .2a.56 .56 0 0 1 .8 .1 .56 .56 0 0 1-.1 .8l-.4 .3a1.09 1.09 0 0 1-1.9-.2M574.5 153.4l-.2 .4-.3 .2a.8 .8 0 0 1-.8 .6 .8 .8 0 0 1-.8-.6 .86 .86 0 0 1 .9-1.2l.7 .4 .1 .3-.4 .5a.28 .28 0 0 1-.3-.2 .28 .28 0 0 1 .1-.3l.2-.4-.7-.1-.5 .3-.1 .5M574.5 155v.5M574.5 148.4l-.2 .6M574.9 148.5l-.4 .6M574.9 154.1l-.9 .1M575 158.4l.6 .4M575.2 152.2l-1.1 .1-.9 .5"/>
<path d="M575.2 148.7l-.4 .6M575.4 157.1l.8 .9M575.4 154.1a7.6 7.6 0 0 0-1.4 3.5l1.5-1.4 .5-.1M575.4 152.2l.7 .2a.56 .56 0 0 1 .7 .1 .56 .56 0 0 1 0 .7l.4 1.6a5.7 5.7 0 0 1-.4 3l.3 1h-1.7a.49 .49 0 0 1-.7-.2 .49 .49 0 0 1 .2-.7l.5-1.1 .1-.6-1.5 1.3a5.8 5.8 0 0 1 1.5-3.4l.4-.1a.94 .94 0 0 1-1-.7 .94 .94 0 0 1 .5-1.1zM575.4 152.3a.92 .92 0 0 0-.4 1 .92 .92 0 0 0 .9 .7M575.5 148.9l-.4 .6M575.5 156.2l-.4 1.3a1.45 1.45 0 0 0-.3 1.7l-.7 .1-.1-.2 .4-1.9M575.6 154.1l-.2 1.1M575.7 157.6l.2 .8 .5 .4M575.8 149.1l-.4 .5M576 152.7l-.3 .3M576.1 149.3l-.5 .6"/>
<path d="M576.3 149.6l-.4 .5M576.5 159.9l.5 .5M576.6 149.8l-.5 .5M576.7 159.7l.6 .4M576.8 154.3l.1 3.3M576.8 150l-.4 .5M576.9 153.2v.2a10.2 10.2 0 0 1 0 4.8l.2 .6-2.4-.1M577 159.4l.5 .5M577.1 150.3l-.5 .4M577.1 159.2l.6 .4M577.3 158.9l.6 .3M577.3 150.6l-.5 .4"/>
<path d="M577.5 158.6l.6 .3M577.6 150.9l-.6 .4M577.6 158.3l.6 .3M577.7 151.2l-.5 .4M577.8 158l.6 .3M577.8 157.7l.7 .2M577.9 151.5l-.6 .3M578 157.4l.6 .2M578.1 157.1l.6 .2M578.1 151.8l-.6 .3M578.1 156.8l.7 .1M578.2 156.5h.7"/>
<path d="M578.2 156.1l.7 .1M578.3 155.5l.7 .1M578.3 155.2h.7M578.3 152.1l-.7 .3M578.3 155.8l.7 .1M578.4 152.4l-.6 .3M578.5 152.8l-.6 .2M578.7 153.1l-.7 .2M578.7 153.5l-.6 .1M578.8 153.8l-.7 .1M578.9 154.1l-.7 .2M578.9 154.5l-.7 .1"/>
<path d="M579 154.9h-.7M566.2 160.1l-.5 .4M566.4 160.3l-.5 .5M566.6 160.5l-.4 .5M566.9 160.7l-.5 .5M567.1 160.9l-.4 .6M567.4 161.1l-.4 .6M567.6 161.3l-.3 .6M567.9 161.5l-.3 .6M568.2 161.6l-.3 .6M568.5 161.8l-.2 .5M568.8 161.8l-.2 .7"/>
<path d="M569.1 162l-.2 .6M569.5 162.1l-.2 .6M569.8 162.1l-.2 .7M570.1 162.2l-.1 .7M570.4 162.3l-.1 .6M570.7 162.3v.7M571.1 162.3l-.1 .7M571.4 162.3v.7M571.7 162.3l.1 .7M572.1 162.3v.6M572.3 162.2l.2 .7M572.7 162.2l.1 .7"/>
<path d="M573 162.1l.2 .7M573.3 162l.2 .7M573.6 161.9l.2 .7M573.9 161.8l.3 .6M574.2 161.7l.3 .6M574.5 161.5l.3 .6M574.8 161.4l.3 .6M575.1 161.2l.3 .6M575.4 161l.3 .6M575.6 160.8l.4 .6M575.9 160.6l.4 .5M576.1 160.4l.5 .5"/>
<path d="M576.3 160.2l.5 .5"/>
</g>
<!-- layer: G-ANNO-TTLB -->
<g fill="#fff" stroke="#fff" stroke-width=".27">
<path d="M552.9 160.6l30.7 4.3-5.7-4.3zM552.9 160.6l30.7 4.3h-30.7z"/>
<path d="M577.9 146.1h5.7l-5.7 14.5zM583.6 146.1l-5.7 14.5 5.7 4.3z"/>
</g>
<path d="M552.9 160.6h25v-14.5h5.7v18.8h-30.7z" fill="none" stroke="#fff" stroke-width=".27"/>
<g fill="#000" stroke="#000" stroke-width=".27">
<path d="M76.4 9.7l.2 2.5v-2.5zM76.4 9.7l.2 2.5h-.2z"/>
<path d="M126.4 9.7l.2 2.5v-2.5zM126.4 9.7l.2 2.5h-.2z"/>
<path d="M176.4 9.7l.2 2.5v-2.5zM176.4 9.7l.2 2.5h-.2z"/>
<path d="M226.4 9.7l.2 2.5v-2.5zM226.4 9.7l.2 2.5h-.2z"/>
<path d="M276.4 9.7l.2 2.5v-2.5zM276.4 9.7l.2 2.5h-.2z"/>
<path d="M326.4 9.7l.2 2.5v-2.5zM326.4 9.7l.2 2.5h-.2z"/>
<path d="M376.4 9.7l.2 2.5v-2.5zM376.4 9.7l.2 2.5h-.2z"/>
<path d="M426.4 9.7l.2 2.5v-2.5zM426.4 9.7l.2 2.5h-.2z"/>
<path d="M476.4 9.7l.1 2.5v-2.5zM476.4 9.7l.1 2.5h-.1z"/>
<path d="M526.4 9.7l.1 2.5v-2.5zM526.4 9.7l.1 2.5h-.1z"/>
<path d="M576.4 9.7l.1 2.5v-2.5zM576.4 9.7l.1 2.5h-.1z"/>
<path d="M18 86.3h2.5v-.2zM18 86.1h2.5l-2.5 .2z"/>
<path d="M577.9 86.3h2.5v-.2zM577.9 86.1h2.5l-2.5 .2z"/>
<path d="M18 136.3h2.5v-.2zM18 136.1h2.5l-2.5 .2z"/>
<path d="M577.9 136.3h2.5v-.2zM577.9 136.1h2.5l-2.5 .2z"/>
<path d="M527.9 160.7h50v-.2zM527.9 160.5h50l-50 .2z"/>
<path d="M18 186.3h2.5v-.2zM18 186.1h2.5l-2.5 .2z"/>
<path d="M577.9 186.3h2.5v-.2zM577.9 186.1h2.5l-2.5 .2z"/>
<path d="M527.9 210.7h50v-.2zM527.9 210.5h50l-50 .2z"/>
<path d="M18 236.3h2.5v-.2zM18 236.1h2.5l-2.5 .2z"/>
<path d="M527.9 227.4h50v-.2zM527.9 227.2h50l-50 .2z"/>
<path d="M577.9 236.3h2.5v-.2zM577.9 236.1h2.5l-2.5 .2z"/>
<path d="M527.9 243.9v.2l50-.2zM527.9 244.1l50-.2v.2z"/>
<path d="M527.9 244.1h50v-.2zM527.9 243.9h50l-50 .2z"/>
<path d="M527.9 260.5v.2l50-.2zM527.9 260.7l50-.2v.2z"/>
<path d="M527.9 260.5v.2l50-.2zM527.9 260.7l50-.2v.2z"/>
<path d="M527.9 277.2v.2l50-.2zM527.9 277.4l50-.2v.2z"/>
<path d="M527.9 260.5v.2l50-.2zM527.9 260.7l50-.2v.2z"/>
<path d="M527.9 260.5v.2l50-.2zM527.9 260.7l50-.2v.2z"/>
<path d="M18 286.3h2.5v-.2zM18 286.1h2.5l-2.5 .2z"/>
<path d="M527.9 293.9v.1l50-.1zM527.9 294l50-.1v.1z"/>
<path d="M527.9 293.9v.1l50-.1zM527.9 294l50-.1v.1z"/>
<path d="M577.9 286.3h2.5v-.2zM577.9 286.1h2.5l-2.5 .2z"/>
<path d="M527.9 315.6h50zM527.9 315.7l50-.1z"/>
<path d="M527.9 310.6v.1l50-.1zM527.9 310.7l50-.1v.1z"/>
<path d="M18 336.3h2.5v-.2zM18 336.1h2.5l-2.5 .2z"/>
<path d="M527.9 335.6h50zM527.9 335.7l50-.1z"/>
<path d="M527.9 330.6h50zM527.9 330.7l50-.1z"/>
<path d="M527.9 325.6h50zM527.9 325.7l50-.1z"/>
<path d="M527.9 320.5h50zM527.9 320.7l50-.2z"/>
<path d="M577.9 336.3h2.5v-.2zM577.9 336.1h2.5l-2.5 .2z"/>
<path d="M527.9 355.6h50zM527.9 355.7l50-.1z"/>
<path d="M527.9 350.6h50zM527.9 350.7l50-.1z"/>
<path d="M527.9 345.6h50zM527.9 345.7l50-.1z"/>
<path d="M527.9 340.6h50zM527.9 340.7l50-.1z"/>
<path d="M527.9 360.6v.1l50-.1zM527.9 360.7l50-.1v.1z"/>
<path d="M527.9 360.6v.1l50-.1zM527.9 360.7l50-.1v.1z"/>
<path d="M577.9 360.7h2.5v-.1zM577.9 360.6h2.5l-2.5 .1z"/>
<path d="M577.9 360.7h2.5v-.1zM577.9 360.6h2.5l-2.5 .1z"/>
<path d="M18 386.3h2.5v-.2zM18 386.1h2.5l-2.5 .2z"/>
<path d="M577.9 386.3h2.5v-.2zM577.9 386.1h2.5l-2.5 .2z"/>
<path d="M76.4 410.6l.2 2.5v-2.5zM76.4 410.6l.2 2.5h-.2z"/>
<path d="M126.4 410.6l.2 2.5v-2.5zM126.4 410.6l.2 2.5h-.2z"/>
<path d="M176.4 410.6l.2 2.5v-2.5zM176.4 410.6l.2 2.5h-.2z"/>
<path d="M226.4 410.6l.2 2.5v-2.5zM226.4 410.6l.2 2.5h-.2z"/>
<path d="M276.4 410.6l.2 2.5v-2.5zM276.4 410.6l.2 2.5h-.2z"/>
<path d="M326.4 410.6l.2 2.5v-2.5zM326.4 410.6l.2 2.5h-.2z"/>
<path d="M376.4 410.6l.2 2.5v-2.5zM376.4 410.6l.2 2.5h-.2z"/>
<path d="M426.4 410.6l.2 2.5v-2.5zM426.4 410.6l.2 2.5h-.2z"/>
<path d="M476.4 410.6l.1 2.5v-2.5zM476.4 410.6l.1 2.5h-.1z"/>
<path d="M526.4 410.6v2.5h.1zM526.4 410.6h.1v2.5z"/>
<path d="M526.4 410.6l.1 2.5v-2.5zM526.4 410.6l.1 2.5h-.1z"/>
<path d="M536.4 410.6l.2 2.5v-2.5zM536.4 410.6l.2 2.5h-.2z"/>
<path d="M551.4 410.6l.2 2.5v-2.5zM551.4 410.6l.2 2.5h-.2z"/>
<path d="M576.4 410.6l.1 2.5v-2.5zM576.4 410.6l.1 2.5h-.1z"/>
<path d="M576.2 410.6l.5 2.5v-2.5zM576.2 410.6l.5 2.5h-.5z"/>
</g>
<path d="M20.5 12.2h557.4v398.4h-557.4z" fill="none" stroke="#000" stroke-width=".27"/>
<text font-size="13.4" x="536.9" y="390.4">A712</text>
<g font-size="5.6">
<text x="429.3" y="78">2</text>
<text x="76.6" y="98.6">1</text>
<text x="351.3" y="278.5">3</text>
<text x="409.1" y="277.7">4</text>
</g>
<text font-size="5" x="543.2" y="187.4">MO-D_2</text>
<g font-size="4.7">
<text x="117.1" y="162.9">SEZIONE E-E</text>
<text x="446" y="167.1">SEZIONE F-F</text>
<text x="266.9" y="308.5">PROSPETTO LATERALE CASSETTO</text>
<text x="425.8" y="309.8">SEZIONE PARTE POSTERIORE</text>
<text x="118.5" y="313.9">SEZIONE D-D</text>
<text x="425.8" y="315.5">CASSETTO</text>
</g>
<g font-size="4.5">
<text x="425.7" y="83.7">A741</text>
<text x="72.9" y="104.3">A741</text>
<text x="348" y="284.2">A741</text>
<text x="405.5" y="283.4">A741</text>
</g>
<g font-size="2.5">
<text x="46.1" y="11">1</text>
<text x="100.8" y="11">2</text>
<text x="150.8" y="11">3</text>
<text x="200.8" y="11">4</text>
<text x="250.8" y="11">5</text>
<text x="300.8" y="11">6</text>
<text x="350.8" y="11">7</text>
<text x="400.8" y="11">8</text>
<text x="450.8" y="11">9</text>
<text x="500.1" y="11">10</text>
<text x="550.1" y="11">11</text>
<text x="17.7" y="47.2">A</text>
<text x="579" y="49.4">A</text>
<text x="17.7" y="112.1">B</text>
<text x="579" y="112.1">B</text>
<text x="528.7" y="153.5">POLITECNICO DI MILANO</text>
<text x="528.7" y="159.6">C.L. DESIGN DEGLI INTERNI</text>
<text x="528.8" y="156.6">SCUOLA DEL DESIGN</text>
<text x="17.7" y="162.1">C</text>
<text x="528.9" y="163.4">PROGETTO:</text>
<text x="579" y="162.1">C</text>
<text x="17.7" y="212.1">D</text>
<text x="528.9" y="213.4">CORSO:</text>
<text x="539.2" y="215.3">STRUMENTI E METODI</text>
<text x="579" y="212.1">D</text>
<text x="543" y="218.4">DEL PROGETTO</text>
<text x="528.9" y="230.1">DOCENTE:</text>
<text x="541.4" y="236.5">MARCO FERRARA</text>
<text x="528.9" y="246.8">STUDENTI:</text>
<text x="540.8" y="250.1">RICCARDO FALLANI</text>
<text x="17.7" y="262.1">E</text>
<text x="528.9" y="263.4">OGGETTO:</text>
<text x="579" y="262.1">E</text>
<text x="535" y="269.6">SCRIVANIA MICKE 102.447.43</text>
<text x="528.9" y="280.1">NOTE:</text>
<text x="552.3" y="286.5">-</text>
<text x="528.9" y="296.8">NOME FILE:</text>
<text x="539" y="302.7">MICKE 102.447.43.dwg</text>
<text x="17.8" y="312.1">F</text>
<text x="528.7" y="314">VERS</text>
<text x="568.4" y="314">DATA</text>
<text x="579.1" y="312.1">F</text>
<text x="528.9" y="359">A</text>
<text x="562.5" y="359">2017/07/16</text>
<text x="17.6" y="362.1">G</text>
<text x="528.9" y="363.6">TAVOLA NO.:</text>
<text x="562.3" y="363.6">002 DI</text>
<text x="572.2" y="363.6">010</text>
<text x="578.9" y="362.1">G</text>
<text x="528.9" y="406.1">DATA:</text>
<text x="538.9" y="406">2017/05/23</text>
<text x="553.8" y="406">SCALA:1:1 - 1:10</text>
<text x="15" y="410.9" transform="rotate(-90 15 410.9)">DIRECTORY: C:\USERS\RICCA\ONEDRIVE\DOCUMENTI\GITHUB\MO-D_2_STUDIO\DWG\MICKE 102.447.43.DWG | PLOTTED ON: 16/07/2017 19:14:47 | BY USER: RICCARDO FALLANI</text>
<text x="17.7" y="412.1">H</text>
<text x="527" y="413.1">0</text>
<text x="528.8" y="409">REV:</text>
<text x="537" y="413.1">1cm</text>
<text x="538.9" y="409">A</text>
<text x="552" y="413.1">2.5cm</text>
<text x="553.8" y="409">FORMATO:</text>
<text x="570.2" y="409">A2</text>
<text x="571.2" y="413.1">5cm</text>
<text x="44.3" y="414">1</text>
<text x="100.8" y="414">2</text>
<text x="150.8" y="414">3</text>
<text x="200.8" y="414">4</text>
<text x="250.8" y="414">5</text>
<text x="300.8" y="414">6</text>
<text x="350.8" y="414">7</text>
<text x="400.8" y="414">8</text>
<text x="450.8" y="414">9</text>
<text x="500.1" y="414">10</text>
</g>
<g font-size="2.1">
<text x="138.8" y="65.3">500.00</text>
<text x="358.3" y="63.8">500.00</text>
<text x="468.8" y="65.4">50.00</text>
<text x="209" y="69.8">30.00</text>
<text x="330.8" y="70.4">30.00</text>
<text x="503.1" y="81.7">3.00</text>
<text x="87.9" y="85.1">230.00</text>
<text x="174.3" y="85.1">170.00</text>
<text x="200.7" y="84.5">170.00</text>
<text x="302.8" y="84.5">170.00</text>
<text x="174.3" y="100.2">130.00</text>
<text x="302.8" y="99.6">130.00</text>
<text x="167.4" y="113.3">20.00</text>
<text x="295.9" y="111.5">20.00</text>
<text x="322.5" y="112.4">750.00</text>
<text x="174.5" y="119.5">220.00</text>
<text x="303" y="119.2">220.00</text>
<text x="508.9" y="116">75.00</text>
<text x="82.4" y="120.8">490.00</text>
<text x="200.7" y="120.2">550.00</text>
<text x="90.6" y="141.8">30.00</text>
<text x="174.3" y="139.2">178.00</text>
<text x="302.8" y="138.6">128.50</text>
<text x="267.1" y="156.4">500.00</text>
<text x="166.8" y="238.4">1050.00</text>
<text x="458.8" y="268">73.00</text>
<text x="104.2" y="271.7">500.00</text>
<text x="231.2" y="278">380.00</text>
<text x="254.9" y="277.3">16.00</text>
<text x="334.8" y="277.3">12.00</text>
<text x="502.2" y="281.7">13.50</text>
<text x="302.3" y="290.4">50.00</text>
<text x="318.5" y="290.4">1.90</text>
<text x="458.8" y="295.3">70.00</text>
<text x="123.6" y="302.9">30.00</text>
<text x="130" y="304.9">240.00</text>
<text x="150.6" y="304.9">30.00</text>
<text x="182.5" y="304.9">750.00</text>
</g>
</svg>
